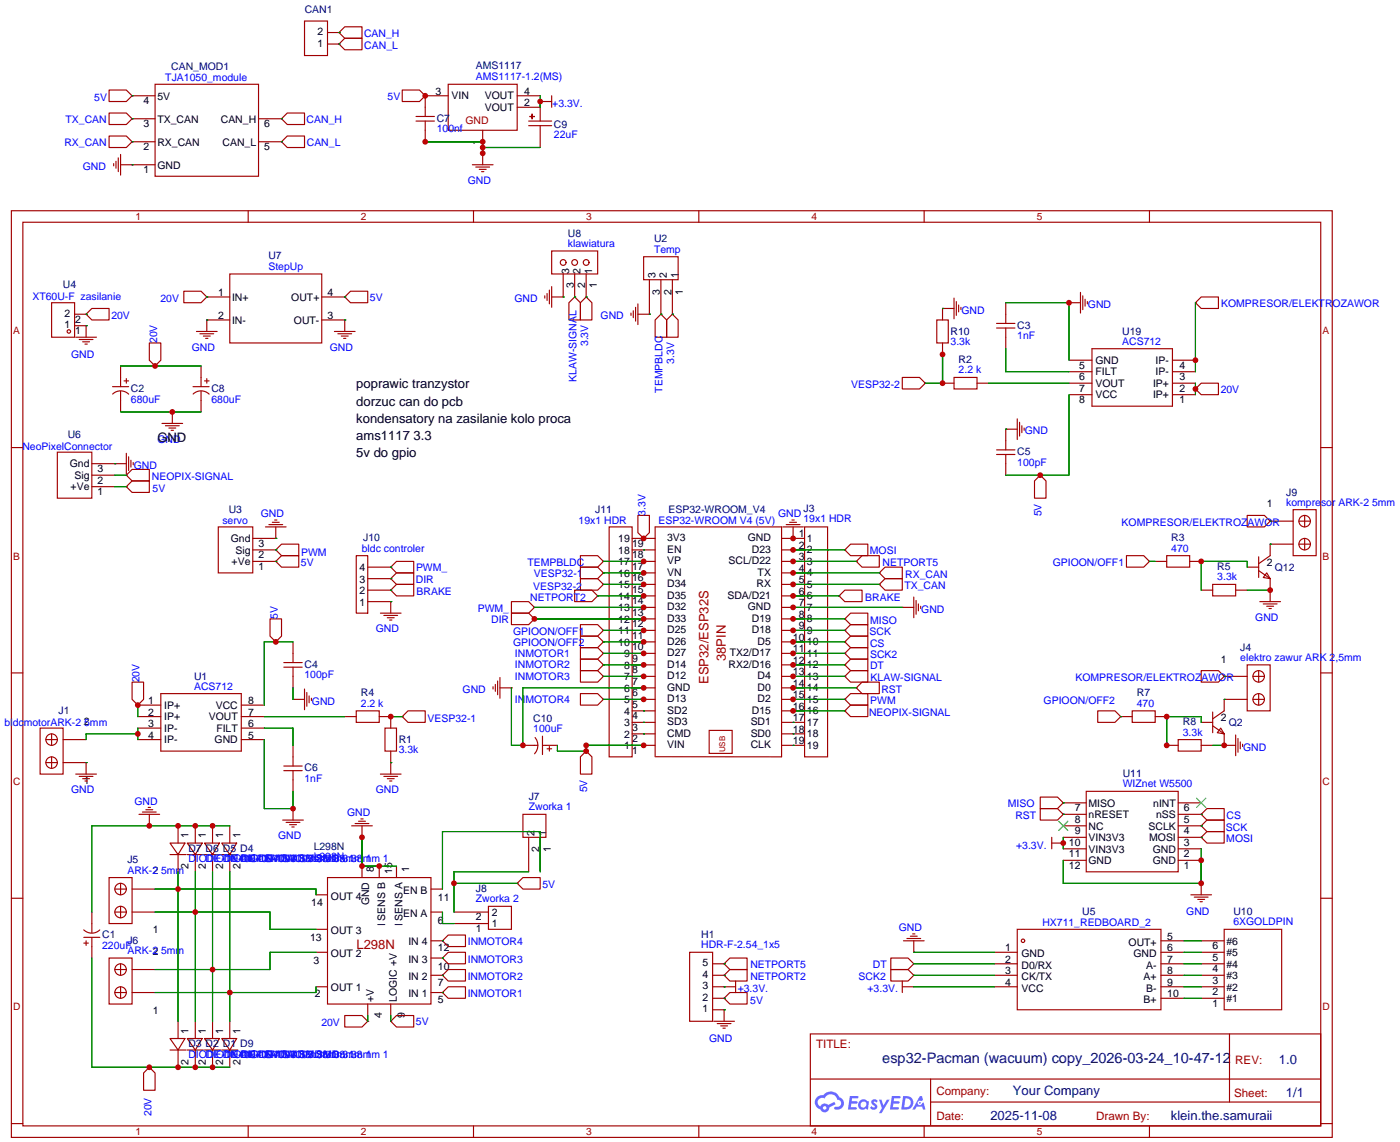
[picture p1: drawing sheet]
<svg xmlns="http://www.w3.org/2000/svg" width="309mm" height="252mm" viewBox="0 0 309 252" stroke-linecap="round" stroke-linejoin="round" font-family="sans-serif">
<g fill="none" stroke="#a10000" stroke-width=".25">
<path d="M2.5 46.6h291.9v204.7h-291.9zM5.1 49.1h286.7v199.6h-286.7zM54.8 46.6v2.5M104.6 46.6v2.5M154.4 46.6v2.5M204.2 46.6v2.5M254 46.6v2.5M2.5 98.9h2.6M291.8 98.9h2.6M2.5 148.7h2.6M291.8 148.7h2.6M2.5 198.5h2.6"/>
<path d="M291.8 198.5h2.6M179 228.4h112.8v20.3h-112.8zM179.1 238.4h112.6M205.6 238.4v10.2M271.7 228.4v15.1M2.5 248.2h2.6M54.8 248.7v2.6M104.6 248.7v2.6M154.4 248.7v2.6M204.2 248.7v2.6M205.6 243.5h86.1M254 248.7v2.6"/>
<path d="M291.8 248.2h2.6"/>
</g>
<g fill="#5487ff">
<path d="M192.7 243l.5-.1 .4 .1 .3 .2-.3 .4a.33 .33 0 0 0-.2-.3 .33 .33 0 0 0-.4 .2l.1 .1a.86 .86 0 0 1 .7 .6 .86 .86 0 0 1-.3 .9l-.7 .1-.6-.4 .4-.4 .5 .3 .2-.1v-.2a.88 .88 0 0 1-.6-1.4z"/>
<path d="M194.2 242.9h.5l.5 1.3 .8-1.3h.6l-1.8 3h-.6l.6-1.1z"/>
<path d="M187.8 242.1h1.6l.3 .2-.1 .3-1.3 .1-.1 .6h1.1l.2 .3-.3 .2h-1.1l-.1 .8h1.2l.1 .3-.1 .2h-1.9z"/>
<path d="M197 242.1h1.7l.2 .2-.1 .3-1.2 .1-.1 .6h1.1l.2 .2-.3 .3h-1.1l-.1 .8h1.2l.1 .3-.1 .2h-1.9z"/>
<path d="M203.2 242.1h.5l.2 .9-.4 .3a.5 .5 0 0 0-.7 .2 .5 .5 0 0 0 .3 .7 .5 .5 0 0 0 .6-.5l.4-.2 .4 1.6h-.6l-.1-.6h-1.3l-.3 .6h-.6z"/>
<path d="M199.5 242.1l-.4 3h1a1.51 1.51 0 0 0 1.7-1.5 1.51 1.51 0 0 0-1.8-1.5zM200.1 242.7a1.02 1.02 0 0 1 1.1 1.1 1.02 1.02 0 0 1-1.4 .8z"/>
<path d="M190 243.2a1.11 1.11 0 0 0-.3 1.5 1.11 1.11 0 0 0 1.6 .2l.5 .2 .2-1.6-.4-.2a1.02 1.02 0 0 0-1.6-.1zM190.1 244a.67 .67 0 0 1 1.3 0 .67 .67 0 0 1-1.3 0z"/>
<path d="M180.5 242.4a1.58 1.58 0 0 0 .8 2.7 1.01 1.01 0 0 0 1.1 .6 1.01 1.01 0 0 0 .8-1l1.4-.7-.3-.6-1.3 .7-.2-.2a1.03 1.03 0 0 0-1.5 .5 1 1 0 0 1-.5-1.3 1 1 0 0 1 1.4-.4 1.49 1.49 0 0 1 1.5-.9 1.49 1.49 0 0 1 1.4 1.2 .82 .82 0 0 1 .7 1 .82 .82 0 0 1-1.2 .5l-.3 .2v.3a1.4 1.4 0 0 0 2-.7 1.4 1.4 0 0 0-.8-1.9 2.19 2.19 0 0 0-3.7-.5l-.8 .2zM181.8 244.8a.4 .4 0 0 1 .8 0 .4 .4 0 0 1-.8 0z"/>
<circle cx="203.2" cy="243.6" r=".19"/>
</g>
<g fill="none" stroke="#a10000" stroke-width=".25">
<path d="M24.1 19.9h3.8l1.3 1.3-1.3 1.2h-3.8zM34.3 18.6h22.8v20.3h-22.8zM67.3 4.6h5.1v7.7h-5.1zM72.4 9.7h2.5M72.4 7.2h2.5M74.9 9.7h.1M74.9 7.2h.1M76.2 8.5h3.8v2.5h-3.8l-1.3-1.3zM76.2 5.9h3.8v2.6h-3.8l-1.3-1.3zM88.9 19.9h3.8l1.3 1.3-1.3 1.2h-3.8zM99 18.6h15.3v10.2h-15.3zM24.1 25h3.8l1.3 1.2-1.3 1.3h-3.8z"/>
<path d="M24.1 30h3.8l1.3 1.3-1.3 1.3h-3.8zM25.1 36.1v.6M25.6 35.6v1.6M26.1 34.9v3M26.6 34.1v4.6M26.6 36.4h7.7M29.2 36.4h.1M29.2 26.2h.1M29.2 31.3h.1M29.2 21.2h.1M29.2 31.3h5.1M29.2 26.2h5.1"/>
<path d="M29.2 21.2h5.1M57.1 31.3h5.1M57.1 26.2h5.1M62.2 26.2h.1M62.2 31.3l1.3-1.3h3.8v2.6h-3.8zM62.2 31.3h.1M63.5 25h3.8v2.5h-3.8l-1.3-1.3zM91.9 26.7h4.1M91.9 25.7h4.1M94 21.2h.1M94 21.2h5M94 21.2v4.5"/>
<path d="M94 26.7v4.6M104.4 36.4h4.5M105.1 36.9h3.1M105.9 37.4h1.5M106.4 37.9h.5M106.7 33.9h.1M106.7 28.8v7.6M114.3 21.2h5.1M114.3 23.7h5.1M116.8 26.7h5.1M116.8 27.8h5.1M117.1 25.7l1 .1z"/>
<path d="M117.5 25.2l.1 1zM119.4 22.4h.1M119.4 22.4v4.3M119.4 27.8v4.8M119.4 22.4h2.5M121.9 21.2v2.5M121.9 55.4h10.2v5.1h-10.2zM142.2 56.7h7.6v5.1h-7.6zM11.4 66.9h5.1v7.6h-5.1zM16.5 69.4h2.5M16.5 72h2.5M16.7 74.5h4.6"/>
<path d="M17.5 75h3M18.3 75.5h1.5M18.8 76h.5M19 72h.1M19 69.4l1.3-1.3h3.8v2.6h-3.8zM19 69.4h.1M19 72v2.5M33 75.8h2.5v3.8l-1.2 1.2-1.3-1.2zM40.6 64.3h3.8l1.3 1.3-1.3 1.3h-3.8zM43.4 73.2h4.6M44.2 73.7h3M44.9 74.2h1.6"/>
<path d="M45.4 74.8h.5M45.7 65.6h.1M45.7 70.7h.1M45.7 65.6h5.1M45.7 70.7h5.1M45.7 70.7v2.5M50.8 60.5h20.3v15.3h-20.3zM71.1 65.6h5.1M71.1 70.7h5.1M73.9 73.2h4.6M74.6 73.7h3.1M75.4 74.2h1.5"/>
<path d="M75.9 74.8h.5M76.2 65.6l1.2-1.3h3.9v2.6h-3.9zM76.2 65.6h.1M76.2 70.7h.1M76.2 70.7v2.5M120.4 65.4v.5M120.9 64.8v1.6M121.4 64.1v3M121.9 65.6h2.5M121.9 63.3v4.6M124.4 65.6h.1M124.4 60.5v5.1"/>
<path d="M127 65.6l1.2 1.3v3.8h-2.5v-3.8zM127 65.6h.1M127 60.5v5.1M129.5 65.6l1.3 1.3v3.8h-2.6v-3.8zM129.5 65.6h.1M129.5 60.5v5.1M139.4 69.2v.5M139.9 68.7v1.5M140.4 67.9v3M140.9 69.4h2.6M140.9 67.1v4.6M143.5 69.4h.1"/>
<path d="M143.5 61.8v7.6M146 69.4l1.3 1.3v3.8h-2.5v-3.8zM146 69.4h.1M146 61.8v7.6M148.6 69.4l1.2 1.3v3.8h-2.5v-3.8zM148.6 69.4h.1M148.6 61.8v7.6M207 70.7h2.5v5.1h-2.5zM208.3 68.1h.1M208.3 68.1h2.5M208.3 68.1v2.6M208.3 75.8v2.5"/>
<path d="M210.8 65.9v4.5M211.3 66.6v3.1M211.8 67.4v1.5M212.3 67.9v.5M220.2 72.5h4.1M220.2 71.5h4.1M222.2 66.9v4.6M222.2 72.5v4.5M236.2 66.9h.1M236.2 79.6h5.1M236.2 66.9h2.5M238.7 64.6v4.6"/>
<path d="M239.2 65.4v3M239.7 66.1v1.5M240.3 66.6v.5M241.3 77h17.8v12.7h-17.8zM259.1 79.6h5M264.1 66.9h.1M265.4 65.6h3.8v2.5h-3.8l-1.3-1.2zM12.7 99.9h7.6v10.2h-7.6zM24.9 85.4h3.5M24.9 87.1a2.54 2.54 0 0 1 3.5 0M26.6 80.8v4.6M26.6 86.4v4.6"/>
<path d="M27.4 84.2h1M27.9 83.6v1.1M34.3 80.8h.1M35.8 93.5h4.6M36.5 94.1h3.1M37.3 94.6h1.5M37.8 95.1h.5M38.1 91h.1M38.1 91v2.5M42.6 85.4h3.6M42.7 87.1a2.54 2.54 0 0 1 3.5 0M44.4 80.8v4.6"/>
<path d="M44.4 86.4v4.6M45.2 84.2h1M45.7 83.6v1.1M199.4 83.4h3.8l1.2 1.3-1.2 1.2h-3.8zM204.4 84.7h.1M208.3 84.7h2.5M210.8 83.4h5.1v2.5h-5.1zM215.9 84.7h2.5M220.2 99.4h4.1M222.2 94.8h.1M222.2 94.8v4.6M222.2 94.8h2.6"/>
<path d="M224.8 92.5v4.6M225.3 93.3v3M225.8 94.1v1.5M226.3 94.6v.5M236.2 87.2h5.1M236.2 84.7h5.1M236.2 82.1h5.1M259.1 87.2h5M259.1 84.7h5M259.1 82.1h5M264.1 85.9h.1M265.4 84.7h3.8v2.5h-3.8l-1.3-1.3z"/>
<path d="M20.3 107.5h5.1M20.3 105h5.1M20.3 102.4h7.6M25.4 102.4h.1M27.9 107.5h.1M27.9 105h.1M27.9 100.2v4.5M28.4 100.9v3.1M28.9 101.7v1.5M29.2 106.2h3.8v2.6h-3.8l-1.3-1.3zM29.2 103.7h3.8v2.5h-3.8l-1.3-1.2zM29.4 102.2v.5"/>
<path d="M48.2 116.4h7.7v10.2h-7.7zM55.9 118.9h5M58.6 116.4h4.6M59.4 115.9h3.1M60.2 115.4h1.5M60.7 114.9h.5M60.9 118.9h.1M60.9 116.4v2.5M134.6 116.4h5.1v50.8h-5.1zM139.7 118.9h5.1M140.9 113.9h2.6v3.8l-1.3 1.2-1.3-1.2zM142.2 118.9h.1"/>
<path d="M172.7 118.9h5.1M172.9 116.4h4.6M173.7 115.9h3.1M174.5 115.4h1.5M175 114.9h.5M175.2 118.9h.1M175.2 116.4v2.5M177.8 116.4h5.1v50.8h-5.1zM220.2 100.4h4.1M222.2 100.4v4.6M229.8 105l1.3 1.2v3.9h-2.5v-3.9zM229.8 105h.1"/>
<path d="M275.6 113.9h3.8l1.2 1.2-1.2 1.3h-3.8zM280.6 115.1h.1M280.6 115.1h5.1M285.7 112.6h5.1v10.2h-5.1zM287 115.1h2.5M288.3 113.9v2.5M288.3 118.9v2.6M55.9 124h5M55.9 121.5h5M59.7 136.7h2.5v3.8l-1.3 1.3-1.2-1.3zM60.9 121.5l1.3-1.3h3.8v2.6h-3.8zM60.9 121.5h.1"/>
<path d="M60.9 124l1.3-1.2h3.8v2.5h-3.8zM60.9 124h.1M78.7 122.8h2.6v12.7h-2.6zM81.3 132.9h5M81.3 130.4h5M81.3 127.8h5M81.3 125.3h5M84 135.5h4.6M84.8 136h3.1M85.6 136.5h1.5M86.1 137h.5M86.3 127.8l1.3-1.2h3.8v2.5h-3.8z"/>
<path d="M86.3 127.8h.1M86.3 130.4h.1M86.3 125.3l1.3-1.3h3.8v2.6h-3.8zM86.3 125.3h.1M86.3 132.9h.1M86.3 132.9v2.6M87.6 129.1h3.8v2.5h-3.8l-1.3-1.2zM113 135.5h3.8l1.3 1.2-1.3 1.3h-3.8zM113 132.9h3.8l1.3 1.3-1.3 1.3h-3.8zM118.1 136.7h.1M118.1 134.2h.1M127 130.4h3.8l1.3 1.2-1.3 1.3h-3.8z"/>
<path d="M128.2 127.8h3.9l1.2 1.3-1.2 1.3h-3.9zM128.2 125.3h3.9l1.2 1.3-1.2 1.2h-3.9zM128.2 122.8h3.9l1.2 1.2-1.2 1.3h-3.9zM128.2 138h3.9l1.2 1.3-1.2 1.2h-3.9zM132.1 131.6h.1M133.3 129.1h.1M133.3 126.6h.1M133.3 124h.1M133.3 139.3h.1M139.7 134.2h5.1M139.7 139.3h5.1M139.7 136.7h5.1"/>
<path d="M139.7 131.6h5.1M139.7 129.1h5.1M139.7 126.6h5.1M139.7 124h5.1M139.7 121.5h5.1M172.7 134.2h5.1M172.7 139.3h5.1M172.7 136.7h5.1M172.7 131.6h5.1M172.7 129.1h5.1M172.7 126.6h5.1M172.7 124h5.1"/>
<path d="M172.7 121.5h5.1M185.4 131.6h.1M186.7 121.5l1.2-1.3h3.8v2.6h-3.8zM186.7 121.5h.1M186.7 136.7l1.2-1.2h3.8v2.5h-3.8zM186.7 136.7h.1M186.7 139.3l1.2-1.3h3.8v2.5h-3.8zM186.7 139.3h.1M186.7 130.4h3.8v2.5h-3.8l-1.3-1.3zM189.2 124l1.3-1.2h3.8v2.5h-3.8zM189.2 124h.1M194.3 129.1l1.3-1.3h3.8v2.6h-3.8z"/>
<path d="M194.3 129.1h.1M194.3 126.6h.1M195.6 125.3h3.8v2.5h-3.8l-1.3-1.2zM199.4 134.2h.1M199.4 134.2h2.5M201.9 131.9v4.6M202.4 132.7v3M202.9 133.4v1.6M203.4 133.9v.5M248.9 122.8h3.8l1.3 1.2-1.3 1.3h-3.8zM254 124h.1M255.2 124h2.6"/>
<path d="M257.8 122.8h5.1v2.5h-5.1zM262.9 124h2.5M265.4 130.4h2.5M267.9 129.1h5.1v2.5h-5.1zM273 130.4h2.6M275.6 125.3h2.5M278.1 123v4.6M278.1 126.1l2.5 1.7M278.4 132.9h4.5M279.1 133.4h3.1M279.9 126.6l.7 1.2-1.5-.2zM279.9 133.9h1.5"/>
<path d="M280.4 134.4h.5M280.6 130.4h.1M280.6 127.8v5.1M285.7 120.2h-5.1v2.6l-2.5 1.7M287 120.2h2.5M29.2 150.7h2.5v3.8l-1.2 1.3-1.3-1.3zM30.5 155.8h.1M30.5 155.8h5M30.5 158.3h5M35.5 153.2h17.8v12.7h-17.8zM53.3 155.8h5.1M53.3 158.3h5.1"/>
<path d="M60.9 141.8h.1M62.7 147.4h4.1M62.7 146.4h4.1M64.7 154.5h.1M64.7 154.5h2.6M64.7 141.8v4.6M64.7 147.4v4.6M67.3 152.2v4.6M67.8 153v3M68.3 153.7v1.6M68.8 154.3v.5M76.2 158.3h2.5"/>
<path d="M78.7 157h5.1v2.6h-5.1zM83.8 158.3h2.5v2.6M88.9 158.3h.1M90.1 157h3.9v2.6h-3.9l-1.2-1.3zM108.9 151.7v.5M109.4 151.2v1.5M110 150.4v3.1M110.5 152h2.5M110.5 149.7v4.6M113 152h.1M128.2 143.1h3.9l1.2 1.2-1.2 1.3h-3.9zM128.2 145.6h3.9l1.2 1.3-1.2 1.3h-3.9z"/>
<path d="M128.2 148.2h3.9l1.2 1.2-1.2 1.3h-3.9zM128.2 153.2h3.9l1.2 1.3-1.2 1.3h-3.9zM128.2 140.5h3.9l1.2 1.3-1.2 1.3h-3.9zM133.3 144.3h.1M133.3 146.9h.1M133.3 149.4h.1M133.3 154.5h.1M133.3 141.8h.1M139.7 149.4h5.1M139.7 154.5h5.1M139.7 152h5.1M139.7 146.9h5.1"/>
<path d="M139.7 144.3h5.1M139.7 141.8h5.1M139.7 157h5.1M139.7 159.6h5.1M172.7 149.4h5.1M172.7 154.5h5.1M172.7 152h5.1M172.7 146.9h5.1M172.7 144.3h5.1M172.7 141.8h5.1M172.7 157h5.1M172.7 159.6h5.1"/>
<path d="M186.7 141.8l1.2-1.3h3.8v2.6h-3.8zM186.7 141.8h.1M186.7 144.3l1.2-1.2h3.8v2.5h-3.8zM186.7 144.3h.1M186.7 146.9l1.2-1.3h3.8v2.6h-3.8zM186.7 146.9h.1M186.7 149.4l1.2-1.2h3.8v2.5h-3.8zM186.7 149.4h.1M186.7 154.5l1.2-1.3h3.8v2.6h-3.8zM186.7 154.5h.1M186.7 157l1.2-1.2h3.8v2.5h-3.8zM186.7 157h.1"/>
<path d="M189.2 152l1.3-1.3h3.8v2.5h-3.8zM189.2 152h.1M242.5 157h3.9l1.2 1.3-1.2 1.3h-3.9zM247.6 158.3h.1M247.6 158.3h2.6M250.2 157h5v2.6h-5zM255.2 158.3h2.6M265.4 148.2h3.8l1.3 1.2-1.3 1.3h-3.8zM265.4 159.6h2.5M267.9 157.3v4.6M270.5 149.4h.1M270.5 149.4h5.1"/>
<path d="M275.6 146.9h5v10.1h-5zM275.6 154.5h-5.1v2.5l-2.6 1.8M276.8 149.4h2.6M276.8 154.5h2.6M278.1 148.2v2.5M278.1 153.2v2.6M8.9 160.9h5v10.1h-5zM10.1 163.4h2.6M10.1 168.5h2.6M11.4 162.1v2.6M11.4 167.2v2.5M13.9 163.4h5.1"/>
<path d="M13.9 168.5h5.1M16.7 171h4.6M17.5 171.5h3M18.3 172h1.5M18.8 172.5h.5M19 168.5h.1M19 168.5v2.5M30.5 160.9h5M30.5 163.4h5M30.7 179.9h4.6M31.5 179.4h3M32.2 178.9h1.6"/>
<path d="M32.7 178.4h.5M33 179.9v2.5M53.3 160.9h5.1M53.3 163.4h5.1M62.7 170.3h4.1M62.7 169.2h4.1M64.7 178.6h.1M64.7 164.7v4.5M64.7 170.3v4.5M64.7 178.6v2.6M84 171h4.6M84.8 171.5h3.1"/>
<path d="M85.1 160.9h2.5v5h-2.5zM85.6 172h1.5M86.1 172.5h.5M86.3 168.5h.1M86.3 165.9v5.1M115.5 179.9h5.1v5.1h-5.1zM115.5 164.7h3.3M118.2 162.9a2.74 2.74 0 0 1-.1 3.6M119.9 164.7h3.3M119.9 162.6v4.1M120.9 165.4h1M121.4 164.9v1"/>
<path d="M129.5 165.9l1.3 1.3v3.8h-2.6v-3.8zM129.5 165.9h.1M139.7 164.7h5.1M139.7 162.1h5.1M144.9 167.2h27.8v-50.8h-27.9v50.8M156.7 161.4h5.1v5h-5.1zM172.7 164.7h5.1M172.7 162.1h5.1M229.8 176.1h3.9l1.2 1.3-1.2 1.2h-3.9zM229.8 178.6h3.9l1.2 1.3-1.2 1.3h-3.9zM234.9 177.4h.1M234.9 179.9h.1"/>
<path d="M234.9 177.4h5.1M234.9 179.9h5.1M240 174.8h20.3v17.8h-20.3zM257.8 164.7h2.5M260.3 163.4h5.1v2.5h-5.1zM260.3 177.4h5.1M260.3 179.9h5.1M265.4 179.9l1.3-1.3h3.8v2.6h-3.8zM265.4 179.9h.1M265.4 164.7h2.5M267.9 160.4l2.6 1.7M269.7 160.9l.8 1.2-1.5-.2z"/>
<path d="M270.5 164.7h.1M270.5 164.7h2.5M270.5 162.1v2.6M273 162.4v4.6M273.5 163.1v3.1M274 163.9v1.5M274.5 164.4v.5M24.1 193.9h5.1v10.1h-5.1zM25.4 196.4h2.5M26.6 195.1v2.6M29.2 196.4h5.1M33 182.4h.1"/>
<path d="M37.6 186.3h3.3l-1.6 2.5zM37.6 188.8h3.5M39.3 182.4v3.9M39.3 188.8v3.8M41.4 186.3h3.3l-1.5 2.5zM41.4 188.8h3.5M43.2 182.4v3.9M43.2 188.8v3.8M45.2 186.3h3.3l-1.5 2.5zM45.2 188.8h3.5M47 182.4v3.9M47 188.8v3.8"/>
<path d="M49 186.3h3.3l-1.5 2.5zM49 188.8h3.6M50.8 182.4v3.9M50.8 188.8v3.8M62.5 181.2h4.5M63.2 181.7h3.1M64 182.2h1.5M64.5 182.7h.5M69.8 197.7h2.6M72.4 193.9h22.8v27.9h-22.8zM77.7 182.4h4.6M78.5 181.9h3"/>
<path d="M79.2 181.4h1.5M79.7 180.9h.5M80 185h.1M80 182.4v2.6M80 191.3v2.6M83.8 191.3v2.6M87.6 191.3v2.6M95.2 196.4h2.6M114.3 195.1l1.2-1.2h3.9v2.5h-3.9zM114.3 195.1h.1M116.8 185v7.6M119.4 185v7.6"/>
<path d="M232.4 186.3h2.5M232.4 185v2.5M234.9 186.3h.1M234.9 182.4h5.1M234.9 185h5.1M234.9 187.5h5.1M234.9 190.1h5.1M260.3 182.4h5.1M260.3 185h5.1M260.3 187.5h5.1M260.3 190.1h5.1M263.1 197.7h4.6"/>
<path d="M263.9 198.2h3M264.6 198.7h1.6M265.1 199.2h.6M265.4 185l1.3-1.3h3.8v2.6h-3.8zM265.4 185h.1M265.4 182.4l1.3-1.2h3.8v2.5h-3.8zM265.4 182.4h.1M265.4 195.1h.1M265.4 195.1v2.6M18.5 205.4a2.54 2.54 0 0 0 3.5 .1M18.5 207.1h3.6M18.5 208.4h1"/>
<path d="M19 207.8v1.1M20.3 201.5v4.6M20.3 207.1v4.6M24.1 211.7h5.1v10.1h-5.1zM25.4 201.5h2.5M25.4 219.3h2.5M25.4 214.2h2.5M26.6 200.2v2.6M26.6 212.9v2.6M26.6 218v2.5M29.2 201.5h5.1M29.2 219.3h5.1"/>
<path d="M29.2 214.2h5.1M69.8 218h2.6M69.8 210.4h2.6M69.8 205.3h2.6M95.2 201.5h2.6M95.2 219.3h2.6M95.2 215.5h2.6M95.2 211.7h2.6M95.2 207.8h2.6M97.8 219.3l1.2-1.3h3.8v2.5h-3.8zM97.8 219.3h.1M97.8 215.5l1.2-1.3h3.8v2.5h-3.8z"/>
<path d="M97.8 215.5h.1M97.8 211.7l1.2-1.3h3.8v2.5h-3.8zM97.8 211.7h.1M97.8 207.8h.1M99 206.6h3.8v2.5h-3.8l-1.2-1.3zM100.3 201.5h7.6M100.3 204h7.6M107.9 200.2h5.1v5.1h-5.1zM152.4 210.4h5.1v15.2h-5.1zM157.5 218h5M157.5 215.5h2.5M157.5 212.9h2.5"/>
<path d="M160 218h.1M160 215.5l1.3-1.3h3.8v2.5h-3.8zM160 215.5h.1M160 212.9l1.3-1.2h3.8v2.5h-3.8zM160 212.9h.1M162.5 216.7v2.6M196.8 211.7h3.8l1.3 1.2-1.3 1.3h-3.8zM196.8 214.2h3.8l1.3 1.3-1.3 1.2h-3.8zM199.4 218h2.5M199.4 216.7v2.6M199.6 207.8h4.6M200.4 207.3h3"/>
<path d="M201.1 206.8h1.6M201.6 206.3h.6M201.9 212.9h.1M201.9 215.5h.1M201.9 210.4h.1M201.9 218h.1M201.9 207.8v2.6M219.7 218h5.1M219.7 210.4h5.1M219.7 215.5h5.1M219.7 212.9h5.1M224.8 205.3h31.7v17.8h-31.7z"/>
<path d="M256.5 218h5.1M256.5 210.4h5.1M256.5 215.5h5.1M256.5 207.8h5.1M256.5 212.9h5.1M265.4 218h5.1M265.4 210.4h5.1M265.4 215.5h5.1M265.4 207.8h5.1M265.4 212.9h5.1M270.5 205.3h12.7v17.8h-12.7zM31.7 237.1l1.3-1.3 1.3 1.3v3.8h-2.6z"/>
<path d="M33 235.8h.1M37.6 229.4h3.3l-1.6 2.6zM37.6 232h3.5M39.3 225.6v3.8M39.3 232v3.8M41.4 229.4h3.3l-1.5 2.6zM41.4 232h3.5M43.2 225.6v3.8M43.2 232v3.8M45.2 229.4h3.3l-1.5 2.6zM45.2 232h3.5M47 225.6v3.8"/>
<path d="M47 232v3.8M49 229.4h3.3l-1.5 2.6zM49 232h3.6M50.8 225.6v3.8M50.8 232v3.8M76.2 224.4h3.8l1.3 1.2-1.3 1.3h-3.8zM81.3 225.6h.1M81.3 221.8v2.6M86.3 225.6l1.3-1.2h3.8v2.5h-3.8zM86.3 225.6h.1M86.3 221.8v2.6M157.5 220.5h2.5"/>
<path d="M157.5 223.1h2.5M157.7 225.6h4.6M158.5 226.1h3M159.2 226.6h1.6M159.7 227.2h.5M160 220.5l1.3-1.2h3.8v2.5h-3.8zM160 220.5h.1M160 223.1h.1M160 223.1v2.5M256.5 220.5h5.1M265.4 220.5h5.1"/>
<circle cx="124.4" cy="58" r=".63"/>
<circle cx="127" cy="58" r=".63"/>
<circle cx="129.5" cy="58" r=".63"/>
<circle cx="15.2" cy="73.2" r=".38"/>
<circle cx="288.3" cy="115.1" r="1.27"/>
<circle cx="288.3" cy="120.2" r="1.27"/>
<circle cx="278.1" cy="149.4" r="1.27"/>
<circle cx="278.1" cy="154.5" r="1.27"/>
<circle cx="11.4" cy="163.4" r="1.27"/>
<circle cx="11.4" cy="168.5" r="1.27"/>
<circle cx="26.6" cy="196.4" r="1.27"/>
<circle cx="26.6" cy="201.5" r="1.27"/>
<circle cx="26.6" cy="214.2" r="1.27"/>
<circle cx="26.6" cy="219.3" r="1.27"/>
<circle cx="226" cy="207.8" r=".38"/>
</g>
<path d="M264.4 176.4l2 2M266.4 176.4l-2 2M233.9 181.4l2 2.1M235.9 181.4l-2 2.1" fill="none" stroke="#3c3" stroke-width=".25"/>
<g fill="none" stroke="#008700" stroke-width=".25">
<path d="M74.9 9.7h.1M74.9 7.2h.1M29.2 36.4h.1M29.2 31.3h.1M29.2 26.2h.1M29.2 21.2h.1M62.2 31.3h.1M62.2 26.2h.1M94 21.2h.1M94 31.3h12.7v2.6M106.7 32.6h12.7M119.4 21.2v2.5"/>
<path d="M19 72h.1M19 69.4h.1M45.7 65.6h.1M45.7 70.7h.1M76.2 65.6h.1M76.2 70.7h.1M124.4 65.6h.1M127 65.6h.1M129.5 65.6h.1M143.5 69.4h.1M146 69.4h.1M148.6 69.4h.1"/>
<path d="M208.3 68.1h.1M208.3 78.3v6.4h-3.9M222.2 66.9h14v12.7M222.2 77v5.1h14M264.1 66.9v15.2M26.6 80.8h17.8M26.6 91h17.8M218.4 84.7h17.8M222.2 94.8h.1M236.2 87.2v17.8h-14M264.1 84.7v2.5M25.4 102.4h.1"/>
<path d="M25.4 105h2.5M25.4 107.5h2.5M60.9 118.9h.1M142.2 118.9h.1M175.2 118.9h.1M280.6 115.1h.1M60.9 121.5h.1M60.9 124h.1M86.3 132.9h.1M86.3 130.4h.1M86.3 127.8h.1M86.3 125.3h.1"/>
<path d="M118.1 134.2h24.1M118.1 136.7h24.1M132.1 131.6h10.1M133.3 124h8.9M133.3 126.6h8.9M133.3 129.1h8.9M133.3 139.3h8.9M142.2 121.5h.1M175.2 134.2h24.2M175.2 124h14M175.2 126.6h19.1M175.2 129.1h19.1"/>
<path d="M175.2 121.5h11.5M175.2 136.7h11.5M175.2 139.3h11.5M175.2 131.6h10.2M254 124h1.2M275.6 125.3v-1.3h-10.2v6.4M275.6 130.4h5M280.6 120.2h.1M30.5 155.8v2.5M58.4 158.3h17.8M64.7 141.8h-6.3v14M64.7 152v2.5"/>
<path d="M86.3 158.3h2.6M113 152v12.7h2.5v-12.7h26.7M133.3 141.8h8.9M133.3 144.3h8.9M133.3 146.9h8.9M133.3 149.4h8.9M133.3 154.5h8.9M142.2 157h.1M142.2 159.6h.1M175.2 159.6h.1M175.2 141.8h11.5M175.2 152h14"/>
<path d="M175.2 144.3h11.5M175.2 146.9h11.5M175.2 149.4h11.5M175.2 154.5h11.5M175.2 157h11.5M247.6 158.3h.1M265.4 159.6v-1.3h-7.6v6.4M270.5 149.4h.1M270.5 154.5h.1M19 168.5h.1M30.5 160.9v2.5M30.5 162.1h-11.5v1.3"/>
<path d="M58.4 163.4v15.2h6.3v-3.8M58.4 160.9h6.3v3.8M86.3 168.5h.1M123.2 164.7v1.2h6.3v-1.2h12.7M142.2 162.1h.1M175.2 162.1h.1M175.2 164.7h.1M234.9 177.4h.1M234.9 179.9h.1M265.4 179.9h.1M267.9 164.7h2.6M34.3 196.4h35.5v1.3"/>
<path d="M39.3 192.6v33M43.2 192.6v33M47 192.6v33M50.8 192.6v33M50.8 182.4h-30.5v19.1M80 185v6.3h7.6M100.3 195.1h14M116.8 192.6h-16.5v8.9M119.4 192.6v-8.9h-21.6v12.7M234.9 185v2.5M265.4 182.4h.1M265.4 185h.1"/>
<path d="M265.4 187.5v7.6h-30.5v-5M20.3 211.7v24.1h30.5M34.3 201.5h25.4v3.8h10.1M69.8 210.4h-10.1v3.8h-25.4M69.8 218v1.3h-35.5M97.8 219.3h.1M97.8 215.5h.1M97.8 211.7h.1M97.8 207.8h.1M97.8 201.5v2.5h2.5M160 218h.1M160 215.5h.1"/>
<path d="M160 212.9h.1M201.9 210.4h17.8M201.9 218h17.8M201.9 215.5h17.8M201.9 212.9h17.8M261.6 210.4h3.8M261.6 218h3.8M261.6 215.5h3.8M261.6 212.9h3.8M261.6 207.8h3.8M81.3 224.4v1.2M86.3 224.4v1.2"/>
<path d="M160 223.1h.1M160 220.5h.1M261.6 220.5h3.8"/>
</g>
<g fill="#c00">
<circle cx="60.9" cy="141.8" r=".63"/>
<circle cx="86.3" cy="158.3" r=".63"/>
<circle cx="100.3" cy="195.1" r=".63"/>
<circle cx="208.3" cy="84.7" r=".63"/>
<circle cx="208.3" cy="78.3" r=".63"/>
<circle cx="229.8" cy="105" r=".63"/>
<circle cx="47" cy="214.2" r=".63"/>
<circle cx="50.8" cy="219.3" r=".63"/>
<circle cx="43.2" cy="201.5" r=".63"/>
<circle cx="39.3" cy="196.4" r=".63"/>
<circle cx="264.1" cy="85.9" r=".63"/>
<circle cx="257.8" cy="158.3" r=".63"/>
<circle cx="257.8" cy="164.7" r=".63"/>
<circle cx="64.7" cy="178.6" r=".63"/>
<circle cx="264.1" cy="79.6" r=".63"/>
<circle cx="265.4" cy="195.1" r=".63"/>
<circle cx="265.4" cy="190.1" r=".63"/>
<circle cx="236.2" cy="66.9" r=".63"/>
<circle cx="30.5" cy="155.8" r=".63"/>
<circle cx="80" cy="185" r=".63"/>
<circle cx="80" cy="191.3" r=".63"/>
<circle cx="83.8" cy="191.3" r=".63"/>
<circle cx="30.5" cy="162.1" r=".63"/>
<circle cx="175.2" cy="134.2" r=".63"/>
<circle cx="115.5" cy="164.7" r=".63"/>
<circle cx="142.2" cy="152" r=".63"/>
<circle cx="33" cy="182.4" r=".63"/>
<circle cx="39.3" cy="182.4" r=".63"/>
<circle cx="43.2" cy="182.4" r=".63"/>
<circle cx="47" cy="182.4" r=".63"/>
<circle cx="47" cy="235.8" r=".63"/>
<circle cx="43.2" cy="235.8" r=".63"/>
<circle cx="39.3" cy="235.8" r=".63"/>
<circle cx="33" cy="235.8" r=".63"/>
<circle cx="175.2" cy="152" r=".63"/>
<circle cx="175.2" cy="124" r=".63"/>
<circle cx="175.2" cy="126.6" r=".63"/>
<circle cx="175.2" cy="129.1" r=".63"/>
<circle cx="265.4" cy="124" r=".63"/>
<circle cx="280.6" cy="130.4" r=".63"/>
<circle cx="119.4" cy="22.4" r=".63"/>
<circle cx="270.5" cy="164.7" r=".63"/>
<circle cx="175.2" cy="121.5" r=".63"/>
<circle cx="175.2" cy="136.7" r=".63"/>
<circle cx="175.2" cy="139.3" r=".63"/>
<circle cx="175.2" cy="141.8" r=".63"/>
<circle cx="175.2" cy="144.3" r=".63"/>
<circle cx="175.2" cy="146.9" r=".63"/>
<circle cx="175.2" cy="149.4" r=".63"/>
<circle cx="175.2" cy="154.5" r=".63"/>
<circle cx="175.2" cy="157" r=".63"/>
<circle cx="142.2" cy="124" r=".63"/>
<circle cx="142.2" cy="126.6" r=".63"/>
<circle cx="142.2" cy="129.1" r=".63"/>
<circle cx="142.2" cy="139.3" r=".63"/>
<circle cx="142.2" cy="141.8" r=".63"/>
<circle cx="142.2" cy="144.3" r=".63"/>
<circle cx="142.2" cy="146.9" r=".63"/>
<circle cx="142.2" cy="149.4" r=".63"/>
<circle cx="142.2" cy="154.5" r=".63"/>
<circle cx="234.9" cy="186.3" r=".63"/>
<circle cx="34.3" cy="80.8" r=".63"/>
<circle cx="38.1" cy="91" r=".63"/>
<circle cx="129.5" cy="165.9" r=".63"/>
<circle cx="129.5" cy="164.7" r=".63"/>
<circle cx="142.2" cy="164.7" r=".63"/>
<circle cx="94" cy="31.3" r=".63"/>
<circle cx="106.7" cy="31.3" r=".63"/>
<circle cx="106.7" cy="32.6" r=".63"/>
<circle cx="106.7" cy="33.9" r=".63"/>
<circle cx="142.2" cy="136.7" r=".63"/>
<circle cx="118.1" cy="136.7" r=".63"/>
<circle cx="142.2" cy="134.2" r=".63"/>
<circle cx="142.2" cy="131.6" r=".63"/>
<circle cx="175.2" cy="131.6" r=".63"/>
<circle cx="142.2" cy="118.9" r=".63"/>
<circle cx="175.2" cy="118.9" r=".63"/>
<circle cx="94" cy="21.2" r=".63"/>
</g>
<text font-size="3.2" fill="#000080" x="194.9" y="234.8">esp32-Pacman (wacuum) copy_2026-03-24_10-47-12</text>
<g font-size="2.9">
<text x="78.7" y="89.6">dorzuc can do pcb</text>
<text x="78.7" y="85.8">poprawic tranzystor</text>
<text x="78.7" y="93.4">kondensatory na zasilanie kolo proca</text>
<text x="37" y="97.7">ND</text>
<text x="78.7" y="97.2">ams1117 3.3</text>
<text x="78.7" y="101">5v do gpio</text>
</g>
<g font-size="2.9" fill="#a00000">
<text x="160.4" y="146.1" transform="rotate(-90 160.4 146.1)">38PIN</text>
<text x="156.6" y="151.1" transform="rotate(-90 156.6 151.1)">ESP32/ESP32S</text>
<text x="78.8" y="209.6">L298N</text>
</g>
<g font-size="2.9" fill="#000080">
<text x="282.6" y="235">1.0</text>
<text x="223.8" y="241.8">Your Company</text>
<text x="284.1" y="242.4">1/1</text>
<text x="218.8" y="247.5">2025-11-08</text>
<text x="258.7" y="247.4">klein.the.samuraii</text>
</g>
<g font-size="2.6" fill="#a00000">
<text x="180.3" y="231.6">TITLE:</text>
<text x="272.9" y="235">REV:</text>
<text x="206.9" y="241.8">Company:</text>
<text x="272.7" y="242.3">Sheet:</text>
<text x="206.9" y="247.4">Date:</text>
<text x="242.2" y="247.4">Drawn By:</text>
</g>
<g font-size="2.3" fill="#000080">
<text x="67.3" y="2.8">CAN1</text>
<text x="37.8" y="15.5">CAN_MOD1</text>
<text x="105.1" y="15.3">AMS1117</text>
<text x="96.5" y="26.9">C7</text>
<text x="122.4" y="28.2">C9</text>
<text x="125.5" y="52.3">U8</text>
<text x="144.5" y="53.6">U2</text>
<text x="59.3" y="57.3">U7</text>
<text x="13.9" y="63.7">U4</text>
<text x="210" y="73.9">R10</text>
<text x="224.8" y="72.7">C3</text>
<text x="248" y="73.9">U19</text>
<text x="211.8" y="80.2">R2</text>
<text x="28.9" y="86.6">C2</text>
<text x="46.7" y="86.6">C8</text>
<text x="15" y="96.8">U6</text>
<text x="224.8" y="100.6">C5</text>
<text x="50.5" y="113.4">U3</text>
<text x="131.5" y="113.3">J11</text>
<text x="147.7" y="113.2">ESP32-WROOM_V4</text>
<text x="177.5" y="113.1">J3</text>
<text x="284.2" y="109.5">J9</text>
<text x="80.2" y="119.5">J10</text>
<text x="258.8" y="119.6">R3</text>
<text x="269" y="126">R5</text>
<text x="281.7" y="126.1">Q12</text>
<text x="274" y="143.8">J4</text>
<text x="67.3" y="147.6">C4</text>
<text x="42.9" y="150.2">U1</text>
<text x="79.7" y="153.8">R4</text>
<text x="251.2" y="153.8">R7</text>
<text x="12.9" y="157.7">J1</text>
<text x="117.8" y="159.4">C10</text>
<text x="261.3" y="160.3">R8</text>
<text x="271.5" y="160.4">Q2</text>
<text x="88.1" y="164.1">R1</text>
<text x="67.3" y="170.4">C6</text>
<text x="248.1" y="171.7">U11</text>
<text x="116.8" y="176.7">J7</text>
<text x="28.2" y="190.8">J5</text>
<text x="41.6" y="188.2">D7 D6 D5 D4</text>
<text x="69.3" y="187.7">L298N</text>
<text x="105.1" y="197.1">J8</text>
<text x="239.1" y="202.1">U5</text>
<text x="272.5" y="202.1">U10</text>
<text x="22.6" y="207.3">C1</text>
<text x="28.2" y="208.5">J6</text>
<text x="154.9" y="207.2">H1</text>
<text x="41.6" y="231.4">D3 D2 D1 D9</text>
</g>
<g font-size="2.3">
<text x="70.1" y="10.3">1</text>
<text x="70.1" y="7.8">2</text>
<text x="31.7" y="23">4</text>
<text x="34.8" y="22">5V</text>
<text x="96.2" y="20.9">3</text>
<text x="99.8" y="21.9">VIN</text>
<text x="107.1" y="21.9">VOUT</text>
<text x="115.8" y="23.5">2</text>
<text x="115.8" y="20.9">4</text>
<text x="31.7" y="28.1">3</text>
<text x="34.8" y="27.1">TX_CAN</text>
<text x="48.8" y="27.1">CAN_H</text>
<text x="58.4" y="28.1">6</text>
<text x="107.1" y="24.5">VOUT</text>
<text x="31.7" y="33.2">2</text>
<text x="34.8" y="32.1">RX_CAN</text>
<text x="49.2" y="32.1">CAN_L</text>
<text x="58.4" y="33.2">5</text>
<text x="105.9" y="32.1" transform="rotate(-90 105.9 32.1)">1</text>
<text x="31.7" y="38.2">1</text>
<text x="34.8" y="37.2">GND</text>
<text x="48.2" y="65.4">1</text>
<text x="72.4" y="65.4">4</text>
<text x="125.7" y="60.5" transform="rotate(-90 125.7 60.5)">3</text>
<text x="126.8" y="63.6" transform="rotate(-90 126.8 63.6)">3</text>
<text x="128.3" y="60.5" transform="rotate(-90 128.3 60.5)">2</text>
<text x="129.3" y="63.6" transform="rotate(-90 129.3 63.6)">2</text>
<text x="130.8" y="60.5" transform="rotate(-90 130.8 60.5)">1</text>
<text x="131.8" y="63.6" transform="rotate(-90 131.8 63.6)">1</text>
<text x="144.8" y="61.5" transform="rotate(-90 144.8 61.5)">3</text>
<text x="145.8" y="65.1" transform="rotate(-90 145.8 65.1)">3</text>
<text x="147.3" y="61.5" transform="rotate(-90 147.3 61.5)">2</text>
<text x="148.4" y="65.1" transform="rotate(-90 148.4 65.1)">2</text>
<text x="149.9" y="61.5" transform="rotate(-90 149.9 61.5)">1</text>
<text x="150.9" y="65.1" transform="rotate(-90 150.9 65.1)">1</text>
<text x="14.3" y="70">2</text>
<text x="16.6" y="71.3">2</text>
<text x="48.2" y="70.5">2</text>
<text x="51.3" y="66.4">IN+</text>
<text x="51.3" y="71.5">IN-</text>
<text x="64.4" y="66.4">OUT+</text>
<text x="64.9" y="71.5">OUT-</text>
<text x="72.4" y="70.5">3</text>
<text x="14.3" y="72.5">1</text>
<text x="16.6" y="73.8">1</text>
<text x="238.5" y="81.4">5</text>
<text x="238.5" y="84">6</text>
<text x="242" y="80.4">GND</text>
<text x="242" y="82.9">FILT</text>
<text x="255.3" y="82.9">IP-</text>
<text x="255.3" y="80.4">IP-</text>
<text x="260.6" y="84">3</text>
<text x="260.6" y="81.4">4</text>
<text x="238.5" y="86.5">7</text>
<text x="238.5" y="89">8</text>
<text x="242" y="85.5">VOUT</text>
<text x="242" y="88">VCC</text>
<text x="254.8" y="88">IP+</text>
<text x="254.8" y="85.5">IP+</text>
<text x="260.6" y="89">1</text>
<text x="260.6" y="86.5">2</text>
<text x="15.4" y="103.3">Gnd</text>
<text x="16.4" y="105.8">Sig</text>
<text x="21.6" y="106.8">2</text>
<text x="21.6" y="104.3">3</text>
<text x="15.6" y="108.3">+Ve</text>
<text x="21.6" y="109.4">1</text>
<text x="279.9" y="112.1">1</text>
<text x="51" y="119.8">Gnd</text>
<text x="136.6" y="119.8">19</text>
<text x="147.4" y="119.6">3V3</text>
<text x="165.2" y="119.6">GND</text>
<text x="176.5" y="118.7">1</text>
<text x="178.3" y="119.7">1</text>
<text x="51.2" y="124.9">+Ve</text>
<text x="52" y="122.3">Sig</text>
<text x="57.1" y="125.9">1</text>
<text x="57.1" y="123.3">2</text>
<text x="57.1" y="120.8">3</text>
<text x="136.6" y="124.9">17</text>
<text x="136.6" y="122.3">18</text>
<text x="139.7" y="125.9">17</text>
<text x="139.7" y="123.3">18</text>
<text x="139.7" y="120.8">19</text>
<text x="147.4" y="124.7">VP</text>
<text x="147.4" y="122.2">EN</text>
<text x="161" y="124.7">SCL/D22</text>
<text x="166.1" y="122.2">D23</text>
<text x="176.5" y="121.3">2</text>
<text x="176.5" y="123.8">3</text>
<text x="178.3" y="122.3">2</text>
<text x="178.3" y="124.8">3</text>
<text x="279.9" y="125.1">2</text>
<text x="79.5" y="131.3">2</text>
<text x="79.5" y="128.8">3</text>
<text x="79.5" y="126.2">4</text>
<text x="136.6" y="129.9">15</text>
<text x="136.6" y="127.4">16</text>
<text x="139.7" y="131">15</text>
<text x="139.7" y="128.4">16</text>
<text x="147.4" y="129.8">D34</text>
<text x="147.4" y="127.2">VN</text>
<text x="167.1" y="129.8">RX</text>
<text x="167.4" y="127.2">TX</text>
<text x="176.5" y="126.3">4</text>
<text x="176.5" y="128.9">5</text>
<text x="176.5" y="131.4">6</text>
<text x="178.3" y="127.4">4</text>
<text x="178.3" y="129.9">5</text>
<text x="79.5" y="133.9">1</text>
<text x="136.6" y="137.6">12</text>
<text x="136.6" y="135">13</text>
<text x="136.6" y="132.5">14</text>
<text x="139.7" y="136">13</text>
<text x="139.7" y="133.5">14</text>
<text x="147.4" y="137.4">D33</text>
<text x="147.4" y="134.9">D32</text>
<text x="147.4" y="132.3">D35</text>
<text x="160.7" y="132.3">SDA/D21</text>
<text x="165.2" y="134.9">GND</text>
<text x="166.1" y="137.4">D19</text>
<text x="176.5" y="134">7</text>
<text x="176.5" y="136.5">8</text>
<text x="178.3" y="132.4">6</text>
<text x="178.3" y="135">7</text>
<text x="178.3" y="137.5">8</text>
<text x="136.6" y="142.6">10</text>
<text x="136.6" y="140.1">11</text>
<text x="139.7" y="143.7">10</text>
<text x="139.7" y="141.1">11</text>
<text x="139.7" y="138.6">12</text>
<text x="147.4" y="142.5">D26</text>
<text x="147.4" y="139.9">D25</text>
<text x="166.1" y="139.9">D18</text>
<text x="167.4" y="142.5">D5</text>
<text x="175.2" y="141.6">10</text>
<text x="176.5" y="139">9</text>
<text x="178.3" y="140.1">9</text>
<text x="178.3" y="142.6">10</text>
<text x="137.9" y="147.7">8</text>
<text x="137.9" y="145.2">9</text>
<text x="139.7" y="148.7">8</text>
<text x="139.7" y="146.2">9</text>
<text x="147.4" y="147.6">D14</text>
<text x="147.4" y="145">D27</text>
<text x="161" y="147.6">RX2/D16</text>
<text x="161.2" y="145">TX2/D17</text>
<text x="175.2" y="144.1">11</text>
<text x="175.2" y="146.7">12</text>
<text x="175.2" y="149.2">13</text>
<text x="178.3" y="145.1">11</text>
<text x="178.3" y="147.7">12</text>
<text x="269.7" y="146.4">1</text>
<text x="32.7" y="155.6">1</text>
<text x="54.8" y="155.6">8</text>
<text x="137.9" y="155.3">5</text>
<text x="137.9" y="152.8">6</text>
<text x="137.9" y="150.3">7</text>
<text x="139.7" y="153.8">6</text>
<text x="139.7" y="151.3">7</text>
<text x="147.4" y="155.2">D13</text>
<text x="147.4" y="150.1">D12</text>
<text x="147.4" y="152.6">GND</text>
<text x="167.4" y="155.2">D2</text>
<text x="167.4" y="152.6">D0</text>
<text x="167.4" y="150.1">D4</text>
<text x="175.2" y="151.7">14</text>
<text x="175.2" y="154.3">15</text>
<text x="178.3" y="150.2">13</text>
<text x="178.3" y="152.8">14</text>
<text x="178.3" y="155.3">15</text>
<text x="18.5" y="160.2">2</text>
<text x="32.7" y="158.1">2</text>
<text x="32.7" y="160.6">3</text>
<text x="36.3" y="156.6">IP+</text>
<text x="36.3" y="159.1">IP+</text>
<text x="36.3" y="161.6">IP-</text>
<text x="46.1" y="159.1">VOUT</text>
<text x="47.7" y="156.6">VCC</text>
<text x="47.8" y="161.6">FILT</text>
<text x="54.8" y="160.6">6</text>
<text x="54.8" y="158.1">7</text>
<text x="137.9" y="160.4">3</text>
<text x="137.9" y="157.9">4</text>
<text x="139.7" y="161.4">3</text>
<text x="139.7" y="158.9">4</text>
<text x="139.7" y="156.4">5</text>
<text x="147.4" y="157.7">SD2</text>
<text x="147.4" y="160.3">SD3</text>
<text x="165.9" y="160.3">SD1</text>
<text x="166.1" y="157.7">D15</text>
<text x="175.2" y="156.8">16</text>
<text x="175.2" y="159.4">17</text>
<text x="175.2" y="161.9">18</text>
<text x="178.3" y="157.8">16</text>
<text x="178.3" y="160.4">17</text>
<text x="269.7" y="159.4">2</text>
<text x="32.7" y="163.2">4</text>
<text x="36.3" y="164.2">IP-</text>
<text x="47.4" y="164.2">GND</text>
<text x="54.8" y="163.2">5</text>
<text x="137.9" y="165.5">1</text>
<text x="137.9" y="163">2</text>
<text x="139.7" y="166.5">1</text>
<text x="139.7" y="164">2</text>
<text x="147.4" y="165.3">VIN</text>
<text x="147.4" y="162.8">CMD</text>
<text x="165.9" y="162.8">SD0</text>
<text x="165.9" y="165.3">CLK</text>
<text x="175.2" y="164.4">19</text>
<text x="178.3" y="162.9">18</text>
<text x="178.3" y="165.5">19</text>
<text x="18.5" y="173.1">1</text>
<text x="237.4" y="179.2">7</text>
<text x="240.5" y="178.2">MISO</text>
<text x="254.8" y="178.2">nINT</text>
<text x="261.6" y="179.2">6</text>
<text x="41.7" y="185.2" transform="rotate(-90 41.7 185.2)">1</text>
<text x="45.5" y="185.2" transform="rotate(-90 45.5 185.2)">1</text>
<text x="49.3" y="185.2" transform="rotate(-90 49.3 185.2)">1</text>
<text x="53.1" y="185.2" transform="rotate(-90 53.1 185.2)">1</text>
<text x="118.1" y="184.7" transform="rotate(-90 118.1 184.7)">2</text>
<text x="120.7" y="184.7" transform="rotate(-90 120.7 184.7)">1</text>
<text x="237.4" y="181.8">8</text>
<text x="237.4" y="184.3">9</text>
<text x="240.5" y="180.7">nRESET</text>
<text x="240.5" y="183.3">NC</text>
<text x="240.5" y="185.8">VIN3V3</text>
<text x="253.8" y="183.3">SCLK</text>
<text x="253.9" y="185.8">MOSI</text>
<text x="255.4" y="180.7">nSS</text>
<text x="261.6" y="181.8">5</text>
<text x="261.6" y="184.3">4</text>
<text x="119.1" y="188.3" transform="rotate(-90 119.1 188.3)">2</text>
<text x="121.7" y="188.3" transform="rotate(-90 121.7 188.3)">1</text>
<text x="236.2" y="186.8">10</text>
<text x="236.2" y="189.4">11</text>
<text x="236.2" y="191.9">12</text>
<text x="240.5" y="188.4">VIN3V3</text>
<text x="240.5" y="190.9">GND</text>
<text x="254.7" y="188.4">GND</text>
<text x="254.7" y="190.9">GND</text>
<text x="261.6" y="186.8">3</text>
<text x="261.6" y="189.4">2</text>
<text x="261.6" y="191.9">1</text>
<text x="33.7" y="193.2">2</text>
<text x="41.7" y="192.1" transform="rotate(-90 41.7 192.1)">2</text>
<text x="45.5" y="192.1" transform="rotate(-90 45.5 192.1)">2</text>
<text x="49.3" y="192.1" transform="rotate(-90 49.3 192.1)">2</text>
<text x="53.1" y="192.1" transform="rotate(-90 53.1 192.1)">2</text>
<text x="82.6" y="192.6" transform="rotate(-90 82.6 192.6)">8</text>
<text x="86.6" y="193.1" transform="rotate(-90 86.6 193.1)">15</text>
<text x="89.1" y="197.5">EN B</text>
<text x="90.4" y="192.6" transform="rotate(-90 90.4 192.6)">1</text>
<text x="68.8" y="200.3">14</text>
<text x="73.1" y="198.7">OUT 4</text>
<text x="81.6" y="200" transform="rotate(-90 81.6 200)">GND</text>
<text x="89.1" y="202.5">EN A</text>
<text x="96.7" y="199">11</text>
<text x="105.1" y="203.3">2</text>
<text x="108.7" y="202.3">2</text>
<text x="33.7" y="206.1">1</text>
<text x="68.5" y="207.9">13</text>
<text x="73.1" y="206.3">OUT 3</text>
<text x="85.1" y="204.7" transform="rotate(-90 85.1 204.7)">I SENS B</text>
<text x="88.9" y="204.7" transform="rotate(-90 88.9 204.7)">I SENS A</text>
<text x="90.2" y="208.9">IN 4</text>
<text x="96.7" y="204.1">6</text>
<text x="105.1" y="205.9">1</text>
<text x="108.7" y="204.9">1</text>
<text x="249.4" y="208.9">OUT+</text>
<text x="257.9" y="207.6">5</text>
<text x="267.9" y="209.7">6</text>
<text x="271" y="208.7">#6</text>
<text x="33.7" y="211">2</text>
<text x="69.3" y="213">3</text>
<text x="73.1" y="211.4">OUT 2</text>
<text x="90.2" y="212.7">IN 3</text>
<text x="96.7" y="214.2">10</text>
<text x="96.7" y="210.2">12</text>
<text x="155.2" y="213.5">5</text>
<text x="222.1" y="215.2">3</text>
<text x="222.1" y="212.7">2</text>
<text x="222.1" y="210.2">1</text>
<text x="225.7" y="214">D0/RX</text>
<text x="225.7" y="211.4">GND</text>
<text x="250.4" y="211.4">GND</text>
<text x="253.3" y="214">A-</text>
<text x="257.9" y="215.2">8</text>
<text x="257.9" y="212.7">7</text>
<text x="257.9" y="210.2">6</text>
<text x="267.9" y="214.8">4</text>
<text x="267.9" y="212.2">5</text>
<text x="271" y="213.8">#4</text>
<text x="271" y="211.2">#5</text>
<text x="69.6" y="220.3">2</text>
<text x="73.1" y="219">OUT 1</text>
<text x="82.6" y="221.3" transform="rotate(-90 82.6 221.3)">+V</text>
<text x="87.6" y="221.3" transform="rotate(-90 87.6 221.3)">LOGIC +V</text>
<text x="90.2" y="220.3">IN 1</text>
<text x="90.2" y="216.5">IN 2</text>
<text x="96.7" y="221.6">5</text>
<text x="96.7" y="217.8">7</text>
<text x="155.2" y="221.1">2</text>
<text x="155.2" y="218.6">3</text>
<text x="155.2" y="216">4</text>
<text x="222.1" y="217.8">4</text>
<text x="225.7" y="219.1">VCC</text>
<text x="225.7" y="216.5">CK/TX</text>
<text x="252.7" y="216.5">A+</text>
<text x="252.7" y="221.6">B+</text>
<text x="253.3" y="219.1">B-</text>
<text x="257.9" y="220.3">10</text>
<text x="257.9" y="217.8">9</text>
<text x="267.9" y="219.9">2</text>
<text x="267.9" y="217.3">3</text>
<text x="271" y="221.4">#1</text>
<text x="271" y="218.8">#2</text>
<text x="271" y="216.3">#3</text>
<text x="33.7" y="223.9">1</text>
<text x="84.3" y="224.9" transform="rotate(-90 84.3 224.9)">4</text>
<text x="89.4" y="224.9" transform="rotate(-90 89.4 224.9)">9</text>
<text x="155.2" y="223.7">1</text>
<text x="267.9" y="222.4">1</text>
<text x="41.7" y="228.4" transform="rotate(-90 41.7 228.4)">1</text>
<text x="45.5" y="228.4" transform="rotate(-90 45.5 228.4)">1</text>
<text x="49.3" y="228.4" transform="rotate(-90 49.3 228.4)">1</text>
<text x="53.1" y="228.4" transform="rotate(-90 53.1 228.4)">1</text>
<text x="41.7" y="235.3" transform="rotate(-90 41.7 235.3)">2</text>
<text x="45.5" y="235.3" transform="rotate(-90 45.5 235.3)">2</text>
<text x="49.3" y="235.3" transform="rotate(-90 49.3 235.3)">2</text>
<text x="53.1" y="235.3" transform="rotate(-90 53.1 235.3)">2</text>
</g>
<g font-size="2.3" fill="#00f">
<text x="80.5" y="8.2">CAN_H</text>
<text x="80.5" y="10.8">CAN_L</text>
<text x="36.5" y="18">TJA1050_module</text>
<text x="105.1" y="17.6">AMS1117-1.2(MS)</text>
<text x="20.8" y="22.2">5V</text>
<text x="85.6" y="22.1">5V</text>
<text x="122" y="23.6">+3.3V.</text>
<text x="14.5" y="27.2">TX_CAN</text>
<text x="67.8" y="27.3">CAN_H</text>
<text x="96.5" y="29.2">100nf</text>
<text x="14.2" y="32.3">RX_CAN</text>
<text x="67.8" y="32.4">CAN_L</text>
<text x="122.4" y="30.5">22uF</text>
<text x="18.3" y="37.6">GND</text>
<text x="103.3" y="40.6">GND</text>
<text x="59.3" y="59.7">StepUp</text>
<text x="125.5" y="54.6">klawiatura</text>
<text x="144.5" y="55.8">Temp</text>
<text x="7.2" y="66.3">XT60U-F zasilanie</text>
<text x="24.6" y="70.4">20V</text>
<text x="35.4" y="66.7">20V</text>
<text x="81.7" y="66.6">5V</text>
<text x="113.6" y="66.8">GND</text>
<text x="132.7" y="70.6">GND</text>
<text x="212.4" y="69.3">GND</text>
<text x="240.4" y="68">GND</text>
<text x="269.8" y="67.8">KOMPRESOR/ELEKTROZAWOR</text>
<text x="34.7" y="75.8" transform="rotate(-90 34.7 75.8)">20V</text>
<text x="42.4" y="77.5">GND</text>
<text x="72.9" y="77.5">GND</text>
<text x="130" y="76.5" transform="rotate(-90 130 76.5)">3.3V</text>
<text x="210" y="76.2">3.3k</text>
<text x="224.8" y="74.9">1nF</text>
<text x="248" y="76.2">ACS712</text>
<text x="15.7" y="79.1">GND</text>
<text x="149" y="80.4" transform="rotate(-90 149 80.4)">3.3V</text>
<text x="211.8" y="82.5">2.2 k</text>
<text x="28.9" y="88.9">680uF</text>
<text x="46.7" y="88.9">680uF</text>
<text x="127.4" y="84.4" transform="rotate(-90 127.4 84.4)">KLAW-SIGNAL</text>
<text x="146.4" y="86.8" transform="rotate(-90 146.4 86.8)">TEMPBLDC</text>
<text x="188.1" y="85.8">VESP32-2</text>
<text x="269.7" y="86.9">20V</text>
<text x="226.4" y="96">GND</text>
<text x="4.9" y="99.4">NeoPixelConnector</text>
<text x="34.8" y="97.8">GND</text>
<text x="29.6" y="103.6">GND</text>
<text x="33.6" y="106">NEOPIX-SIGNAL</text>
<text x="224.8" y="102.9">100pF</text>
<text x="33.7" y="108.7">5V</text>
<text x="142.6" y="113.9" transform="rotate(-90 142.6 113.9)">3.3V</text>
<text x="284.2" y="111.7">kompresor ARK-2 5mm</text>
<text x="49.1" y="115.8">servo</text>
<text x="57.6" y="114.3">GND</text>
<text x="127.8" y="115.8">19x1 HDR</text>
<text x="145.5" y="115.8">ESP32-WROOM V4 (5V)</text>
<text x="171.9" y="114.2">GND</text>
<text x="177.5" y="115.4">19x1 HDR</text>
<text x="230.1" y="114.1" transform="rotate(-90 230.1 114.1)">5V</text>
<text x="247.8" y="116.2">KOMPRESOR/ELEKTROZAWOR</text>
<text x="66.5" y="125">5V</text>
<text x="66.5" y="122.8">PWM</text>
<text x="79.9" y="121.9">bldc controler</text>
<text x="116.5" y="125">TEMPBLDC</text>
<text x="192.2" y="122.5">MOSI</text>
<text x="195" y="125">NETPORT5</text>
<text x="232.6" y="125">GPIOON/OFF1</text>
<text x="258.8" y="121.9">470</text>
<text x="91.9" y="128.9">DIR</text>
<text x="91.9" y="126.1">PWM_</text>
<text x="92" y="131.4">BRAKE</text>
<text x="117.8" y="130.3">VESP32-2</text>
<text x="118" y="127.5">VESP32-1</text>
<text x="199.8" y="130.2">TX_CAN</text>
<text x="200" y="127.6">RX_CAN</text>
<text x="269" y="128.2">3.3k</text>
<text x="61.4" y="136.8" transform="rotate(-90 61.4 136.8)">5V</text>
<text x="105.6" y="135.2">PWM_</text>
<text x="108.5" y="137.7">DIR</text>
<text x="117.2" y="132.8">NETPORT2</text>
<text x="191.2" y="132.8">BRAKE</text>
<text x="192.2" y="137.8">MISO</text>
<text x="203.6" y="135.4">GND</text>
<text x="277.3" y="137.1">GND</text>
<text x="83" y="139.7">GND</text>
<text x="113.4" y="140.2">GPIOON/OFF1</text>
<text x="113.4" y="142.7">GPIOON/OFF2</text>
<text x="192.1" y="140.3">SCK</text>
<text x="192.2" y="142.9">CS</text>
<text x="67.3" y="149.9">100pF</text>
<text x="113.8" y="145.1">INMOTOR1</text>
<text x="113.8" y="147.7">INMOTOR2</text>
<text x="192.2" y="145.3">SCK2</text>
<text x="192.2" y="147.9">DT</text>
<text x="274" y="146">elektro zawur ARK 2,5mm</text>
<text x="30.9" y="150.8" transform="rotate(-90 30.9 150.8)">20V</text>
<text x="42.9" y="152.4">ACS712</text>
<text x="68.9" y="155.7">GND</text>
<text x="102.2" y="153.1">GND</text>
<text x="113.8" y="150.2">INMOTOR3</text>
<text x="113.8" y="155.3">INMOTOR4</text>
<text x="192.3" y="155.5">PWM</text>
<text x="192.4" y="150.4">KLAW-SIGNAL</text>
<text x="194.8" y="153">RST</text>
<text x="230.6" y="155.5">GPIOON/OFF2</text>
<text x="237.6" y="150.5">KOMPRESOR/ELEKTROZAWOR</text>
<text x="1" y="160.3">bldcmotorARK-2 5mm</text>
<text x="79.7" y="156.2">2.2 k</text>
<text x="94.5" y="159.4">VESP32-1</text>
<text x="117.8" y="161.8">100uF</text>
<text x="192" y="158.1">NEOPIX-SIGNAL</text>
<text x="251.2" y="156.2">470</text>
<text x="88.1" y="166.4">3.3k</text>
<text x="261.3" y="162.5">3.3k</text>
<text x="274.7" y="165.9">GND</text>
<text x="67.3" y="172.7">1nF</text>
<text x="248.1" y="174">WIZnet W5500</text>
<text x="15.7" y="175.2">GND</text>
<text x="29.7" y="177.8">GND</text>
<text x="83" y="175.2">GND</text>
<text x="116.8" y="179">Zworka 1</text>
<text x="129.8" y="175" transform="rotate(-90 129.8 175)">5V</text>
<text x="222.7" y="178.3">MISO</text>
<text x="61.4" y="185.4">GND</text>
<text x="76.7" y="180.3">GND</text>
<text x="224.4" y="180.9">RST</text>
<text x="270.9" y="183.5">SCK</text>
<text x="271" y="186">MOSI</text>
<text x="271" y="181">CS</text>
<text x="41.6" y="190.5">DIODE-1N4007 SMD 3.38mm 1</text>
<text x="45.4" y="190.5">DIODE-1N4007 SMD 3.38mm 1</text>
<text x="49.2" y="190.5">DIODE-1N4007 SMD 3.38mm 1</text>
<text x="53.1" y="190.5">DIODE-1N4007 SMD 3.38mm 1</text>
<text x="69.3" y="190">L298N</text>
<text x="224.5" y="187.5">+3.3V.</text>
<text x="28.2" y="193">ARK-2 5mm</text>
<text x="119.8" y="196.1">5V</text>
<text x="105.1" y="199.4">Zworka 2</text>
<text x="262.1" y="202.2">GND</text>
<text x="22.6" y="209.6">220uF</text>
<text x="103.4" y="208.9">INMOTOR4</text>
<text x="154.9" y="209.5">HDR-F-2.54_1x5</text>
<text x="198.6" y="205.7">GND</text>
<text x="230.3" y="204.7">HX711_REDBOARD_2</text>
<text x="272.5" y="204.4">6XGOLDPIN</text>
<text x="28.2" y="210.8">ARK-2 5mm</text>
<text x="103.4" y="212.7">INMOTOR3</text>
<text x="165.8" y="213.9">NETPORT5</text>
<text x="192.9" y="213.9">DT</text>
<text x="103.3" y="220.3">INMOTOR1</text>
<text x="103.3" y="216.5">INMOTOR2</text>
<text x="163" y="219.2">+3.3V.</text>
<text x="165.8" y="221.8">5V</text>
<text x="165.8" y="216.4">NETPORT2</text>
<text x="189.7" y="216.5">SCK2</text>
<text x="191.7" y="219.2">+3.3V.</text>
<text x="71" y="226.7">20V</text>
<text x="91.9" y="226.6">5V</text>
<text x="41.6" y="233.7">DIODE-1N4007 SMD 3.38mm 1</text>
<text x="45.4" y="233.7">DIODE-1N4007 SMD 3.38mm 1</text>
<text x="49.2" y="233.7">DIODE-1N4007 SMD 3.38mm 1</text>
<text x="53.1" y="233.7">DIODE-1N4007 SMD 3.38mm 1</text>
<text x="156.7" y="230.2">GND</text>
<text x="33.5" y="246.6" transform="rotate(-90 33.5 246.6)">20V</text>
</g>
<text font-size="2.3" fill="#a00000" x="102.8" y="27.4">GND</text>
<g font-size="2.2" fill="#a00000">
<text x="29.9" y="48.6">1</text>
<text x="79.7" y="48.6">2</text>
<text x="129.5" y="48.6">3</text>
<text x="179.3" y="48.6">4</text>
<text x="229.1" y="48.6">5</text>
<text x="2.9" y="73.9">A</text>
<text x="292.2" y="73.9">A</text>
<text x="2.9" y="123.7">B</text>
<text x="292.2" y="123.7">B</text>
<text x="2.9" y="173.5">C</text>
<text x="292.2" y="173.5">C</text>
<text x="2.9" y="223.2">D</text>
<text x="292.2" y="223.2">D</text>
<text x="29.9" y="250.8">1</text>
<text x="79.7" y="250.8">2</text>
<text x="129.5" y="250.8">3</text>
<text x="179.3" y="250.8">4</text>
<text x="229.1" y="250.8">5</text>
</g>
<text font-size="1.8" fill="#a00000" x="160.2" y="166.2" transform="rotate(-90 160.2 166.2)">USB</text>
</svg>
